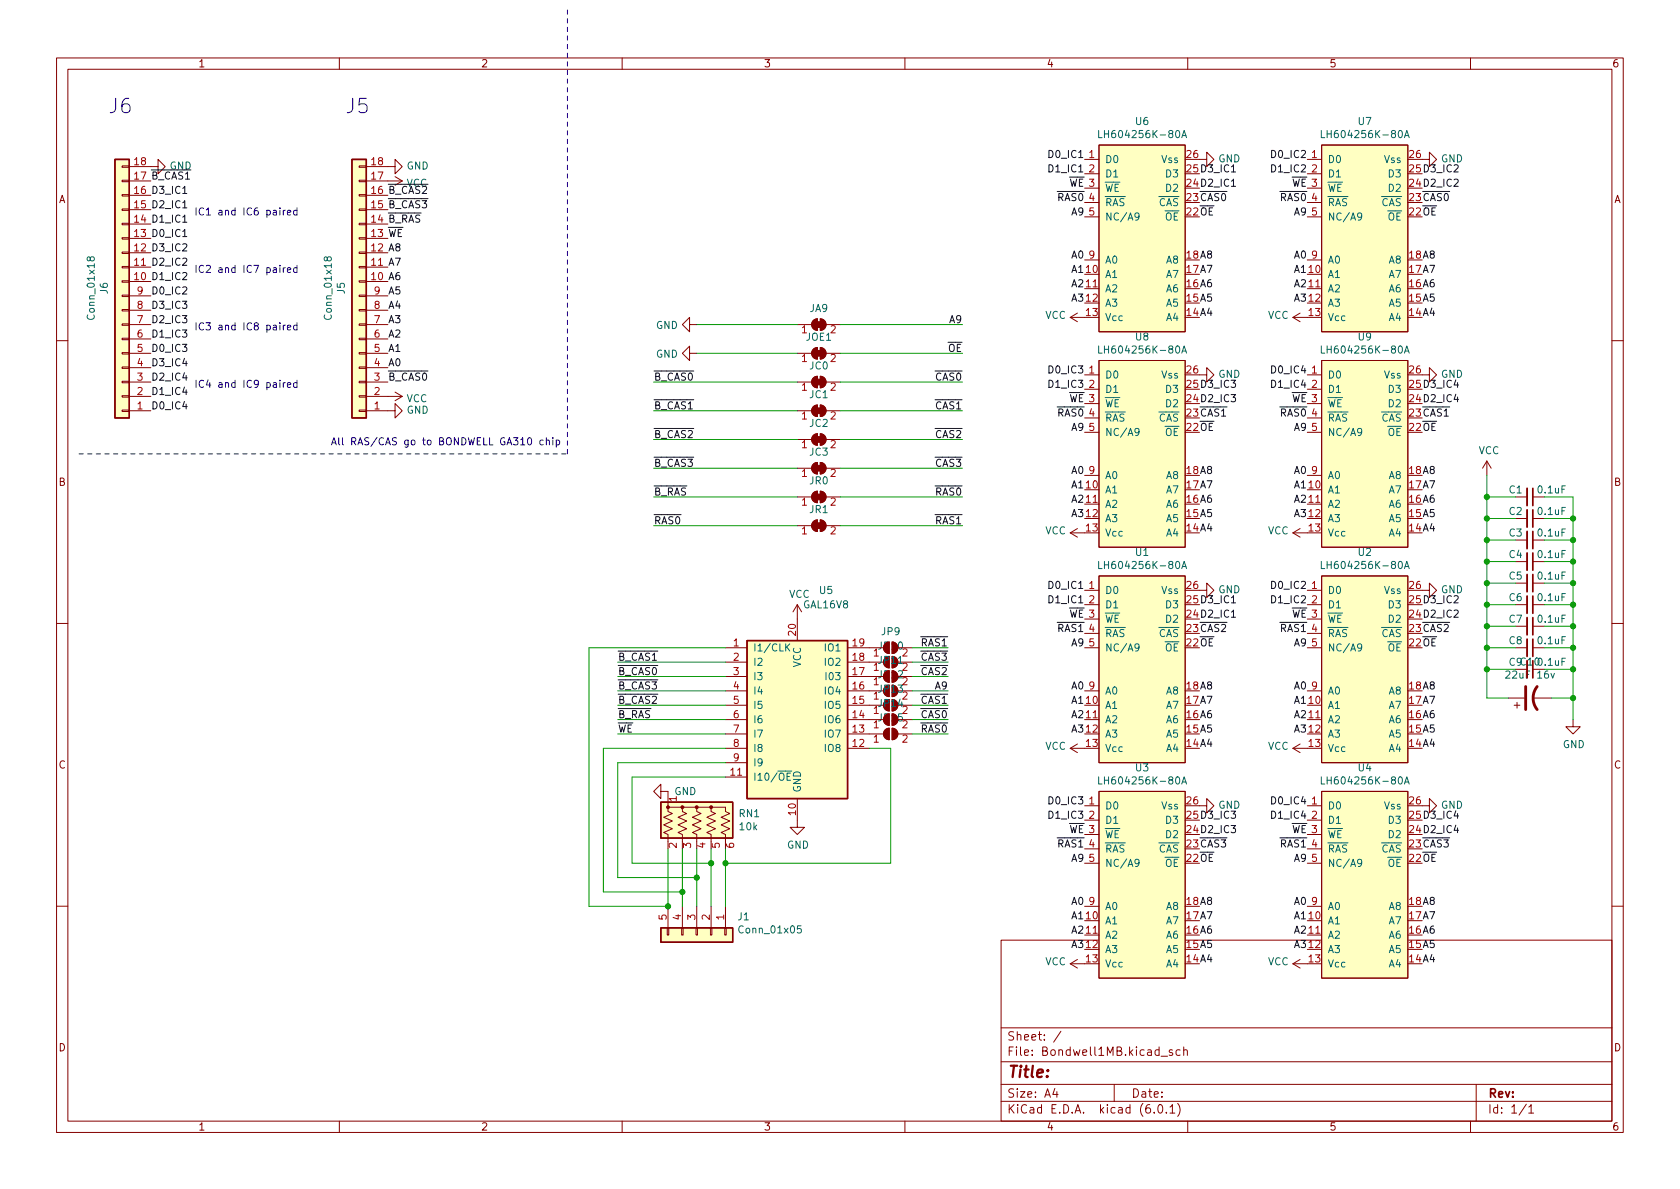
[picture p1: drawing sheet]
<svg xmlns="http://www.w3.org/2000/svg" width="297mm" height="210mm" viewBox="0 0 297 210" stroke-linecap="round" stroke-linejoin="round" font-family="sans-serif">
<g fill="none" stroke="#840000" stroke-width=".18">
<path d="M10 10.2h277v190.1h-277zM12 12.2h273v186.1h-273zM60 10.2v2M110 10.2v2M160 10.2v2M210 10.2v2M260 10.2v2M21.6 29.3h1.3v.3h-1.3zM21.6 31.9h1.3v.2h-1.3zM21.6 34.4h1.3v.3h-1.3zM21.6 37h1.3v.2h-1.3zM21.6 39.5h1.3v.2h-1.3z"/>
<path d="M22.9 29.5h5v-1.3l1.3 1.3-1.3 1.2v-1.2M22.9 39.6h3.8M22.9 37.1h3.8M22.9 34.5h3.8M22.9 32h3.8M63.5 29.3h1.3v.3h-1.3zM63.5 31.9h1.3v.2h-1.3zM63.5 34.4h1.3v.3h-1.3zM63.5 37h1.3v.2h-1.3zM63.5 39.5h1.3v.2h-1.3zM64.8 29.5h5v-1.3l1.3 1.3-1.3 1.2v-1.2M64.8 39.6h3.8"/>
<path d="M64.8 37.1h3.8M64.8 34.5h3.8M64.8 32h6.3M69.8 31.2l1.3 .8M71.1 32l-1.3 .8M191.8 28.2h2.5M191.8 30.7h2.5M191.8 33.3h2.5M191.8 35.8h2.5M191.8 38.3h2.5M194.3 25.6h15.2v33.1h-15.2zM212.1 28.2h1.3v-1.3l1.2 1.3-1.2 1.3v-1.3"/>
<path d="M231.1 28.2h2.6M231.1 30.7h2.6M231.1 33.3h2.6M231.1 35.8h2.6M231.1 38.3h2.6M233.7 25.6h15.2v33.1h-15.2zM251.5 28.2h1.2v-1.3l1.3 1.3-1.3 1.3v-1.3M21.6 42h1.3v.3h-1.3zM21.6 44.6h1.3v.2h-1.3zM21.6 47.1h1.3v.3h-1.3zM21.6 49.7h1.3v.2h-1.3zM21.6 52.2h1.3v.2h-1.3z"/>
<path d="M21.6 54.7h1.3v.3h-1.3zM21.6 57.3h1.3v.2h-1.3zM21.6 59.8h1.3v.3h-1.3zM22.9 49.8h3.8M22.9 47.2h3.8M22.9 44.7h3.8M22.9 42.2h3.8M22.9 59.9h3.8M22.9 57.4h3.8M22.9 54.9h3.8M22.9 52.3h3.8M63.5 42h1.3v.3h-1.3z"/>
<path d="M63.5 44.6h1.3v.2h-1.3zM63.5 47.1h1.3v.3h-1.3zM63.5 49.7h1.3v.2h-1.3zM63.5 52.2h1.3v.2h-1.3zM63.5 54.7h1.3v.3h-1.3zM63.5 57.3h1.3v.2h-1.3zM63.5 59.8h1.3v.3h-1.3zM64.8 49.8h3.8M64.8 47.2h3.8M64.8 44.7h3.8M64.8 42.2h3.8M64.8 59.9h3.8"/>
<path d="M64.8 57.4h3.8M64.8 54.9h3.8M64.8 52.3h3.8M121.9 57.4v-1.3l-1.3 1.3 1.3 1.3v-1.3h1.3M141 57.4h2.5M143.8 56.7l.7-.3v2a1.02 1.02 0 0 1-.9-.6 1.02 1.02 0 0 1 .2-1.1zM145 56.4a1.02 1.02 0 0 1 1 1 1.02 1.02 0 0 1-1 1zM146 57.4h2.6M189.2 56.1l1.3 .8M189.2 56.1h2.6M190.5 55.4l-1.3 .7M191.8 51h2.5"/>
<path d="M191.8 46h2.5M228.6 56.1h2.5M228.6 56.1l1.3 .8M229.9 55.4l-1.3 .7M231.1 51h2.6M231.1 46h2.6M10 60.2h2M21.6 62.4h1.3v.2h-1.3zM21.6 64.9h1.3v.2h-1.3zM21.6 67.4h1.3v.3h-1.3zM21.6 70h1.3v.2h-1.3zM21.6 72.5h1.3v.3h-1.3z"/>
<path d="M22.9 70.1h3.8M22.9 72.6h3.8M22.9 67.6h3.8M22.9 65h3.8M22.9 62.5h3.8M63.5 62.4h1.3v.2h-1.3zM63.5 64.9h1.3v.2h-1.3zM63.5 67.4h1.3v.3h-1.3zM63.5 70h1.3v.2h-1.3zM63.5 72.5h1.3v.3h-1.3zM64.8 72.6h5v-1.2l1.3 1.2-1.3 1.3v-1.3M64.8 70.1h6.3"/>
<path d="M64.8 67.6h3.8M64.8 65h3.8M64.8 62.5h3.8M69.8 69.3l1.3 .8M71.1 70.1l-1.3 .8M121.9 62.5v-1.3l-1.3 1.3 1.3 1.2v-1.2h1.3M141 72.6h2.5M141 67.6h2.5M141 62.5h2.5M141 77.7h2.5M143.8 71.9l.7-.3v2.1a1.02 1.02 0 0 1-.9-.7 1.02 1.02 0 0 1 .2-1.1zM143.8 66.8l.7-.3v2.1a1.02 1.02 0 0 1-.9-.7 1.02 1.02 0 0 1 .2-1.1z"/>
<path d="M143.8 77l.7-.3v2a1.02 1.02 0 0 1-.9-.6 1.02 1.02 0 0 1 .2-1.1zM143.8 61.8l.7-.3v2a1.02 1.02 0 0 1-.9-.6 1.02 1.02 0 0 1 .2-1.1zM145 71.6a1.02 1.02 0 0 1 1 1 1.02 1.02 0 0 1-1 1.1zM145 66.5a1.02 1.02 0 0 1 1 1.1 1.02 1.02 0 0 1-1 1zM145 76.7a1.02 1.02 0 0 1 1 1 1.02 1.02 0 0 1-1 1zM145 61.5a1.02 1.02 0 0 1 1 1 1.02 1.02 0 0 1-1 1zM146 72.6h2.6M146 67.6h2.6M146 62.5h2.6M146 77.7h2.6M191.8 66.3h2.5M191.8 68.8h2.5"/>
<path d="M191.8 71.4h2.5M191.8 73.9h2.5M191.8 76.4h2.5M194.3 63.7h15.2v33.1h-15.2zM212.1 66.3h1.3v-1.3l1.2 1.3-1.2 1.3v-1.3M231.1 66.3h2.6M231.1 68.8h2.6M231.1 71.4h2.6M231.1 73.9h2.6M231.1 76.4h2.6M233.7 63.7h15.2v33.1h-15.2zM251.5 66.3h1.2v-1.3l1.3 1.3-1.3 1.3v-1.3"/>
<path d="M285 60.2h2M141 87.9h2.5M141 93h2.5M141 82.8h2.5M143.8 87.2l.7-.3v2a1.02 1.02 0 0 1-.9-.6 1.02 1.02 0 0 1 .2-1.1zM143.8 92.2l.7-.3v2.1a1.02 1.02 0 0 1-.9-.7 1.02 1.02 0 0 1 .2-1.1zM143.8 82.1l.7-.3v2a1.02 1.02 0 0 1-.9-.6 1.02 1.02 0 0 1 .2-1.1zM145 86.9a1.02 1.02 0 0 1 1 1 1.02 1.02 0 0 1-1 1zM145 91.9a1.02 1.02 0 0 1 1 1.1 1.02 1.02 0 0 1-1 1zM145 81.8a1.02 1.02 0 0 1 1 1 1.02 1.02 0 0 1-1 1zM146 87.9h2.6M146 93h2.6"/>
<path d="M146 82.8h2.6M189.2 94.2h2.6M189.2 94.2l1.3 .8M190.5 93.5l-1.3 .7M191.8 89.1h2.5M191.8 84.1h2.5M228.6 94.2l1.3 .8M228.6 94.2h2.5M229.9 93.5l-1.3 .7M231.1 89.1h2.6M231.1 84.1h2.6M262.9 81.5l-.8 1.3"/>
<path d="M262.9 81.5v2.6M262.9 81.5l.8 1.3M268 87.9h2M268 99.3h2M268 95.5h2M268 91.7h2M271 87.9h2M271 99.3h2M271 95.5h2M271 91.7h2M10 110.2h2M128.3 117.1h3.8"/>
<path d="M128.3 114.5h3.8M128.3 119.6h3.8M141 106.9v6.4M141 106.9l-.8 1.3M141 106.9l.7 1.3M149.9 117.1h6.3M149.9 114.5h6.3M149.9 119.6h6.3M156.5 116.4l.7-.3v2a1.02 1.02 0 0 1-.9-.6 1.02 1.02 0 0 1 .2-1.1zM156.5 113.8l.7-.3v2.1a1.02 1.02 0 0 1-.9-.7 1.02 1.02 0 0 1 .2-1.1zM156.5 118.9l.7-.3v2a1.02 1.02 0 0 1-.9-.6 1.02 1.02 0 0 1 .2-1.1zM157.7 113.5v2.1"/>
<path d="M157.7 116.1v2M157.7 118.6v2M157.7 116.1a1.02 1.02 0 0 1 1 1 1.02 1.02 0 0 1-1 1M157.7 113.5a1.02 1.02 0 0 1 1 1 1.02 1.02 0 0 1-1 1.1M157.7 118.6a1.02 1.02 0 0 1 1 1 1.02 1.02 0 0 1-1 1M158.7 117.1h2.6M158.7 114.5h2.6M158.7 119.6h2.6M191.8 114.5h2.5M191.8 104.4h2.5M191.8 106.9h2.5M191.8 109.5h2.5"/>
<path d="M191.8 112h2.5M194.3 101.8h15.2v33.1h-15.2zM212.1 104.4h1.3v-1.3l1.2 1.3-1.2 1.3v-1.3M231.1 114.5h2.6M231.1 104.4h2.6M231.1 106.9h2.6M231.1 109.5h2.6M231.1 112h2.6M233.7 101.8h15.2v33.1h-15.2zM251.5 104.4h1.2v-1.3l1.3 1.3-1.3 1.3v-1.3M268 114.5h2M268 106.9h2"/>
<path d="M268 103.1h2M268 110.7h2M271 114.5h2M271 106.9h2M271 103.1h2M271 110.7h2M285 110.2h2M116.8 139.9v-1.2l-1.2 1.2 1.2 1.3v-1.3h1.3v2.6M128.3 124.7h3.8M128.3 137.4h3.8M128.3 132.3h3.8M128.3 129.8h3.8"/>
<path d="M128.3 127.2h3.8M128.3 122.2h3.8M128.3 134.9h3.8M149.9 124.7h6.3M149.9 132.3h3.8M149.9 129.8h6.3M149.9 127.2h6.3M149.9 122.2h6.3M156.5 121.5l.7-.3v2a1.02 1.02 0 0 1-.9-.6 1.02 1.02 0 0 1 .2-1.1zM156.5 129.1l.7-.3v2a1.02 1.02 0 0 1-.9-.6 1.02 1.02 0 0 1 .2-1.1zM156.5 124l.7-.3v2a1.02 1.02 0 0 1-.9-.6 1.02 1.02 0 0 1 .2-1.1zM156.5 126.5l.7-.3v2.1a1.02 1.02 0 0 1-.9-.7 1.02 1.02 0 0 1 .2-1.1z"/>
<path d="M157.7 121.2v2M157.7 123.7v2M157.7 126.2v2.1M157.7 128.8v2M157.7 121.2a1.02 1.02 0 0 1 1 1 1.02 1.02 0 0 1-1 1M157.7 128.8a1.02 1.02 0 0 1 1 1 1.02 1.02 0 0 1-1 1M157.7 123.7a1.02 1.02 0 0 1 1 1 1.02 1.02 0 0 1-1 1M157.7 126.2a1.02 1.02 0 0 1 1 1 1.02 1.02 0 0 1-1 1.1M158.7 124.7h2.6M158.7 129.8h2.6M158.7 127.2h2.6M158.7 122.2h2.6"/>
<path d="M189.2 132.3h2.6M189.2 132.3l1.3 .8M190.5 131.6l-1.3 .7M191.8 127.2h2.5M191.8 122.2h2.5M194.3 139.9h15.2v33.1h-15.2zM228.6 132.3h2.5M228.6 132.3l1.3 .8M229.9 131.6l-1.3 .7M231.1 127.2h2.6M231.1 122.2h2.6M233.7 139.9h15.2v33.1h-15.2z"/>
<path d="M266.7 123.4h2.8M267.7 124.7h1M268.2 124.2v1M271 123.4h3.3M278.1 127.2v1.3h1.3l-1.3 1.3-1.2-1.3h1.2M118.1 148.8v-1.2l-.8-.4 1.6-.6-1.6-.7 1.6-.7-1.6-.7 1.6-.6-.8-.4v-.8h10.2v.8l.7 .4-1.5 .6 1.5 .7-1.5 .7 1.5 .7-1.5 .6 .8 .4v1.2M120.6 142.7v.8l.8 .4-1.5 .6 1.5 .7-1.5 .7 1.5 .7-1.5 .6 .7 .4v1.2M123.2 142.7v.8l.8 .4-1.6 .6 1.6 .7-1.6 .7 1.6 .7-1.6 .6 .8 .4v1.2M125.7 142.7v.8l.8 .4-1.5 .6 1.5 .7-1.5 .7 1.5 .7-1.5 .6 .7 .4v1.2M141 141.2v5.1h1.2l-1.2 1.3-1.3-1.3h1.3M191.8 142.5h2.5M191.8 145h2.5"/>
<path d="M191.8 147.6h2.5M191.8 150.1h2.5M191.8 152.6h2.5M212.1 142.5h1.3v-1.3l1.2 1.3-1.2 1.3v-1.3M231.1 142.5h2.6M231.1 145h2.6M231.1 147.6h2.6M231.1 150.1h2.6M231.1 152.6h2.6M251.5 142.5h1.2v-1.3l1.3 1.3-1.3 1.3v-1.3M10 160.2h2M118 164.1h.2v1.2h-.2z"/>
<path d="M118.1 160.3v3.8M120.5 164.1h.3v1.2h-.3zM120.6 160.3v3.8M123.1 164.1h.2v1.2h-.2zM123.2 160.3v3.8M125.6 164.1h.3v1.2h-.3zM125.7 160.3v3.8M128.1 164.1h.3v1.2h-.3zM128.3 160.3v3.8M177 166.3h108v32h-108zM189.2 170.4l1.3 .8M189.2 170.4h2.6"/>
<path d="M190.5 169.7l-1.3 .7M191.8 165.3h2.5M191.8 160.3h2.5M228.6 170.4h2.5M228.6 170.4l1.3 .8M229.9 169.7l-1.3 .7M231.1 165.3h2.6M231.1 160.3h2.6M285 160.2h2M60 198.3v2M110 198.3v2M160 198.3v2"/>
<path d="M177 194.8h108M177 191.8h108M177 187.8h108M177 181.8h108M186.5 192.5l-.4 1h1M186.9 193v1M187.6 182.4l-1.3 1.9M197 191.8v3M204.1 196.7v.1M204.9 195.4l.2-.1a.81 .81 0 0 1 .6 .7 .81 .81 0 0 1-.3 .8h-.2a.81 .81 0 0 1-.6-.6 .81 .81 0 0 1 .3-.8zM205.3 186.8h1.1M206.2 196.7v.1"/>
<path d="M206.9 195.8l.4-.5v1.5M206.9 196.8h.8M207.3 185.7l-.4-.1-.2 .2 .1 .3 .5 .1v.4h-.6M208.2 195.1a1.72 1.72 0 0 1 0 2.3M208.6 185.7l-.4-.1-.3 .3v.4l.2 .3h.5M209.3 185.8l.2-.2 .4 .1v.9M209.3 185.1v1.5M210 198.3v2M260 198.3v2M261 191.8v6.5M269.9 195.3l-1.3 1.9M270.3 195.8l.4-.5v1.5"/>
<path d="M270.3 196.8h.9"/>
</g>
<path d="M269.7 121.4v4.1M271.8 121.4a3.3 3.3 0 0 0 0 4.1" fill="none" stroke="#840000" stroke-width=".51"/>
<g fill="none" stroke="#006464" stroke-width=".18">
<path d="M194.2 23.1v1.2h.7M201.4 38.2l-.3 .2h-.3l-.1-.2 .1-.5h.3l.2 .1a.84 .84 0 0 1-.3 1.1h-.2M208.9 24.3l.5-1.2 .4 1.2M209.1 24h.6M233.6 23.1v1.2h.6M240.8 38.2l-.3 .2h-.3l-.2-.2 .2-.5h.3l.2 .1a.84 .84 0 0 1-.3 1.1h-.2M248.3 24.3l.4-1.2 .5 1.2M248.4 24h.6M16 45.7l.2-.3 .4 .1 .1 .2-.1 .3-.4 .1-.2-.1-.2-.5-.2-.1-.1 .1-.1 .4 .1 .2h.2l.3-.2M57.9 45.7l.2-.3 .4 .1 .1 .2-.1 .3-.4 .1-.2-.1-.2-.5-.1-.1-.2 .1-.1 .4 .1 .2h.2l.3-.2M194.2 61.2v1.2h.7M201.4 76.3l-.3 .2h-.3l-.1-.2 .1-.5h.3l.2 .1a.84 .84 0 0 1-.3 1.1h-.2"/>
<path d="M208.9 62.4l.5-1.2 .4 1.2M209.1 62.1h.6M233.6 61.2v1.2h.6M240.8 76.3l-.3 .2h-.3l-.2-.2 .2-.5h.3l.2 .1a.84 .84 0 0 1-.3 1.1h-.2M248.3 62.4l.4-1.2 .5 1.2M248.4 62.1h.6M194.2 99.3v1.2h.7M233.6 99.3v1.2h.6M139.1 114.4l.5 .7M139.6 113.9l-.7 .7M201.4 114.4l-.3 .2h-.3l-.1-.2 .1-.5h.3l.2 .1a.84 .84 0 0 1-.3 1.1h-.2M208.9 100.5l.5-1.2 .4 1.2"/>
<path d="M209.1 100.2h.6M240.8 114.4l-.3 .2h-.3l-.2-.2 .2-.5h.3l.2 .1a.84 .84 0 0 1-.3 1.1h-.2M248.3 100.5l.4-1.2 .5 1.2M248.4 100.2h.6M274.2 119.1l.3 .8 .3-.8M194.2 137.4v1.2h.7M208.9 138.6l.5-1.2 .4 1.2M209.1 138.3h.6M233.6 137.4v1.2h.6M248.3 138.6l.4-1.2 .5 1.2M248.4 138.3h.6M201.4 152.5l-.3 .2h-.3l-.1-.2 .1-.5h.3l.2 .1a.84 .84 0 0 1-.3 1.1h-.2"/>
<path d="M240.8 152.5l-.3 .2h-.3l-.2-.2 .2-.5h.3l.2 .1a.84 .84 0 0 1-.3 1.1h-.2M141.6 163.7h-.6v.6l.1-.1 .5 .1 .1 .1-.1 .5-.2 .1-.4-.1"/>
</g>
<g fill="#ffffc2" stroke="#ffffc2" stroke-width=".18">
<path d="M62.2 28.2h2.6v45.7h-2.6z"/>
<path d="M20.3 28.2h2.6v45.7h-2.6z"/>
<path d="M132.1 113.3h17.8v27.9h-17.8z"/>
<path d="M194.3 101.8h15.2v33.1h-15.2z"/>
<path d="M233.7 139.9h15.2v33.1h-15.2z"/>
<path d="M194.3 63.7h15.2v33.1h-15.2z"/>
<path d="M116.8 164.1h12.7v2.5h-12.7z"/>
<path d="M116.8 141.9h12.7v6.3h-12.7z"/>
<path d="M233.7 63.7h15.2v33.1h-15.2z"/>
<path d="M194.3 25.6h15.2v33.1h-15.2z"/>
<path d="M233.7 101.8h15.2v33.1h-15.2z"/>
<path d="M194.3 139.9h15.2v33.1h-15.2z"/>
<path d="M233.7 25.6h15.2v33.1h-15.2z"/>
</g>
<path d="M20.3 28.2h2.6v45.7h-2.6zM62.2 28.2h2.6v45.7h-2.6zM132.1 113.3h17.8v27.9h-17.8zM116.8 141.9h12.7v6.3h-12.7zM116.8 164.1h12.7v2.5h-12.7z" fill="none" stroke="#840000" stroke-width=".25"/>
<g fill="#840000" stroke="#840000" stroke-width=".18">
<path d="M156.5 116.4l.7-.3v2a1.02 1.02 0 0 1-.9-.6 1.02 1.02 0 0 1 .2-1.1z"/>
<path d="M157.7 116.1a1.02 1.02 0 0 1 1 1 1.02 1.02 0 0 1-1 1z"/>
<path d="M156.5 113.8l.7-.3v2.1a1.02 1.02 0 0 1-.9-.7 1.02 1.02 0 0 1 .2-1.1z"/>
<path d="M157.7 113.5a1.02 1.02 0 0 1 1 1 1.02 1.02 0 0 1-1 1.1z"/>
<path d="M156.5 121.5l.7-.3v2a1.02 1.02 0 0 1-.9-.6 1.02 1.02 0 0 1 .2-1.1z"/>
<path d="M157.7 121.2a1.02 1.02 0 0 1 1 1 1.02 1.02 0 0 1-1 1z"/>
<path d="M144.3 56.9h1v1h-1z"/>
<path d="M143.8 56.7l.7-.3v2a1.02 1.02 0 0 1-.9-.6 1.02 1.02 0 0 1 .2-1.1z"/>
<path d="M145 56.4a1.02 1.02 0 0 1 1 1 1.02 1.02 0 0 1-1 1z"/>
<path d="M144.3 72.1h1v1h-1z"/>
<path d="M143.8 71.9l.7-.3v2.1a1.02 1.02 0 0 1-.9-.7 1.02 1.02 0 0 1 .2-1.1z"/>
<path d="M145 71.6a1.02 1.02 0 0 1 1 1 1.02 1.02 0 0 1-1 1.1z"/>
<path d="M144.3 67.1h1v1h-1z"/>
<path d="M143.8 66.8l.7-.3v2.1a1.02 1.02 0 0 1-.9-.7 1.02 1.02 0 0 1 .2-1.1z"/>
<path d="M145 66.5a1.02 1.02 0 0 1 1 1.1 1.02 1.02 0 0 1-1 1z"/>
<path d="M144.3 77.2h1v1h-1z"/>
<path d="M143.8 77l.7-.3v2a1.02 1.02 0 0 1-.9-.6 1.02 1.02 0 0 1 .2-1.1z"/>
<path d="M145 76.7a1.02 1.02 0 0 1 1 1 1.02 1.02 0 0 1-1 1z"/>
<path d="M144.3 87.4h1v1h-1z"/>
<path d="M143.8 87.2l.7-.3v2a1.02 1.02 0 0 1-.9-.6 1.02 1.02 0 0 1 .2-1.1z"/>
<path d="M145 86.9a1.02 1.02 0 0 1 1 1 1.02 1.02 0 0 1-1 1z"/>
<path d="M144.3 92.5h1v1h-1z"/>
<path d="M143.8 92.2l.7-.3v2.1a1.02 1.02 0 0 1-.9-.7 1.02 1.02 0 0 1 .2-1.1z"/>
<path d="M145 91.9a1.02 1.02 0 0 1 1 1.1 1.02 1.02 0 0 1-1 1z"/>
<path d="M144.3 62h1v1h-1z"/>
<path d="M143.8 61.8l.7-.3v2a1.02 1.02 0 0 1-.9-.6 1.02 1.02 0 0 1 .2-1.1z"/>
<path d="M145 61.5a1.02 1.02 0 0 1 1 1 1.02 1.02 0 0 1-1 1z"/>
<path d="M144.3 82.3h1v1h-1z"/>
<path d="M143.8 82.1l.7-.3v2a1.02 1.02 0 0 1-.9-.6 1.02 1.02 0 0 1 .2-1.1z"/>
<path d="M145 81.8a1.02 1.02 0 0 1 1 1 1.02 1.02 0 0 1-1 1z"/>
<path d="M156.5 129.1l.7-.3v2a1.02 1.02 0 0 1-.9-.6 1.02 1.02 0 0 1 .2-1.1z"/>
<path d="M157.7 128.8a1.02 1.02 0 0 1 1 1 1.02 1.02 0 0 1-1 1z"/>
<path d="M156.5 124l.7-.3v2a1.02 1.02 0 0 1-.9-.6 1.02 1.02 0 0 1 .2-1.1z"/>
<path d="M157.7 123.7a1.02 1.02 0 0 1 1 1 1.02 1.02 0 0 1-1 1z"/>
<path d="M156.5 118.9l.7-.3v2a1.02 1.02 0 0 1-.9-.6 1.02 1.02 0 0 1 .2-1.1z"/>
<path d="M157.7 118.6a1.02 1.02 0 0 1 1 1 1.02 1.02 0 0 1-1 1z"/>
<path d="M156.5 126.5l.7-.3v2.1a1.02 1.02 0 0 1-.9-.7 1.02 1.02 0 0 1 .2-1.1z"/>
<path d="M157.7 126.2a1.02 1.02 0 0 1 1 1 1.02 1.02 0 0 1-1 1.1z"/>
<circle cx="118.1" cy="142.7" r=".25"/>
<circle cx="120.6" cy="142.7" r=".25"/>
<circle cx="123.2" cy="142.7" r=".25"/>
<circle cx="125.7" cy="142.7" r=".25"/>
</g>
<path d="M270 86.4v3M270 90.2v3M270 94v3M270 97.8v3M270 101.6v3M270 105.4v3.1M270 109.2v3.1M270 113v3.1M270 116.8v3.1" fill="none" stroke="#840000" stroke-width=".33"/>
<path d="M271 86.4v3M271 90.2v3M271 94v3M271 97.8v3M271 101.6v3M271 105.4v3.1M271 109.2v3.1M271 113v3.1M271 116.8v3.1" fill="none" stroke="#840000" stroke-width=".3"/>
<path d="M32.3 39.3h.7M32.3 34.2h.7M32.3 36.8h.7M217.7 32.9h.8M217.7 30.4h.8M32.3 41.8h.7M217.7 106.6h.8M217.7 109.1h.8" fill="none" stroke="#0f0f0f" stroke-width=".18"/>
<g fill="none" stroke="#0000c2" stroke-width=".18">
<path d="M50.1 37.2v.8M50.5 37.2l-.4 .2M50.8 37.6l.6-.1v-.3h-.4l-.2 .2 .1 .6h.5M52.5 37.2h-.4l-.2 .2 .1 .6h.5M52.5 36.8v1.2M50.1 47.3v.9M50.1 57.5v.8M50.5 57.5l-.4 .2M50.5 47.3l-.4 .3M50.8 57.9l.6-.1v-.2l-.4-.1-.2 .2 .1 .6h.5M50.8 47.8l.6-.2v-.2l-.4-.1-.2 .2 .1 .6h.5M52.5 57.6l-.4-.1-.2 .2 .1 .6h.5"/>
<path d="M52.5 47.4l-.4-.1-.2 .3 .1 .5h.5M52.5 46.9v1.3M52.5 57.1v1.2M50.1 67.7v.8M50.5 67.7l-.4 .2M50.8 68.1l.6-.1v-.3h-.4l-.2 .1 .1 .6h.5M52.5 67.7h-.4l-.2 .2 .1 .5h.5M52.5 67.2v1.3M93.5 77.5l.1-.1a.68 .68 0 0 1 .4 .6 .68 .68 0 0 1-.4 .7 .84 .84 0 0 1-.1-1.2zM96.1 77.9l-.4-.1-.3 .3 .2 .5h.5M96.6 77.9l.2-.1 .3 .1v.8M96.6 77.4v1.3"/>
<path d="M97.7 77.4v.1M97.7 77.8v.9M98.4 77.9l.3-.1 .3 .3-.2 .5h-.4M98.4 77.8v1.3"/>
</g>
<path d="M14 80.3h86.3M100.3 80.3v-78.8" fill="none" stroke="#0000c2" stroke-width=".18" stroke-dasharray=".8 .8"/>
<g fill="none" stroke="#009600" stroke-width=".18">
<path d="M123.2 57.4h17.8M148.6 57.4h21.6M115.6 77.7h25.4M115.6 67.6h25.4M115.6 72.6h25.4M123.2 62.5h17.8M148.6 77.7h21.6M148.6 62.5h21.6M148.6 67.6h21.6M148.6 72.6h21.6M115.6 82.8h25.4M115.6 87.9h25.4"/>
<path d="M115.6 93h25.4M148.6 82.8h21.6M148.6 87.9h21.6M148.6 93h21.6M262.9 84.1v39.3h3.8M262.9 87.9h5.1M262.9 91.7h5.1M262.9 95.5h5.1M262.9 99.3h5.1M273 87.9h5.1v39.3M273 91.7h5.1M273 95.5h5.1"/>
<path d="M273 99.3h5.1M109.2 119.6h19.1M109.2 117.1h19.1M128.3 114.5h-24.2v45.8h14v-10.2M161.3 119.6h6.3M161.3 117.1h6.3M161.3 114.5h6.3M262.9 118.4h5.1M262.9 114.5h5.1M262.9 110.7h5.1M262.9 106.9h5.1M262.9 103.1h5.1"/>
<path d="M273 118.4h5.1M273 114.5h5.1M273 110.7h5.1M273 106.9h5.1M273 103.1h5.1M109.2 122.2h19.1M109.2 127.2h19.1M109.2 124.7h19.1M109.2 129.8h19.1M128.3 132.3h-21.6v25.4h13.9M128.3 137.4h-16.5v15.2h13.9M128.3 134.9h-19.1v20.3h14"/>
<path d="M153.7 132.3h3.8v20.3h-29.2M161.3 122.2h6.3M161.3 127.2h6.3M161.3 124.7h6.3M161.3 129.8h6.3M274.3 123.4h3.8M120.6 150.1v10.2M123.2 150.1v10.2M125.7 150.1v10.2M128.3 150.1v10.2"/>
</g>
<g fill="#009600" stroke="#009600" stroke-width=".18">
<circle cx="120.6" cy="157.7" r=".46"/>
<circle cx="118.1" cy="160.3" r=".46"/>
<circle cx="125.7" cy="152.6" r=".46"/>
<circle cx="123.2" cy="155.2" r=".46"/>
<circle cx="128.3" cy="152.6" r=".46"/>
<circle cx="262.9" cy="99.3" r=".46"/>
<circle cx="262.9" cy="103.1" r=".46"/>
<circle cx="278.1" cy="99.3" r=".46"/>
<circle cx="278.1" cy="95.5" r=".46"/>
<circle cx="278.1" cy="103.1" r=".46"/>
<circle cx="262.9" cy="95.5" r=".46"/>
<circle cx="278.1" cy="91.7" r=".46"/>
<circle cx="278.1" cy="110.7" r=".46"/>
<circle cx="278.1" cy="106.9" r=".46"/>
<circle cx="262.9" cy="114.5" r=".46"/>
<circle cx="278.1" cy="114.5" r=".46"/>
<circle cx="278.1" cy="118.4" r=".46"/>
<circle cx="262.9" cy="110.7" r=".46"/>
<circle cx="262.9" cy="106.9" r=".46"/>
<circle cx="278.1" cy="123.4" r=".46"/>
<circle cx="262.9" cy="87.9" r=".46"/>
<circle cx="262.9" cy="91.7" r=".46"/>
<circle cx="262.9" cy="118.4" r=".46"/>
</g>
<g font-size="3.5" fill="#0000c2">
<text x="19" y="20">J6</text>
<text x="61" y="20">J5</text>
</g>
<text font-size="2.8" fill="#840000" x="178" y="190.6">Title:</text>
<g font-size="2.1" fill="#840000">
<text x="178" y="184">Sheet: /</text>
<text x="178" y="186.7">File: Bondwell1MB.kicad_sch</text>
<text x="178" y="196.9">KiCad E.D.A. kicad (6.0.1)</text>
<text x="178" y="194.1">Size: A4</text>
<text x="200" y="194.1">Date:</text>
<text x="263" y="194.1">Rev:</text>
<text x="263" y="196.9">Id: 1/1</text>
</g>
<g font-size="1.8" fill="#840000">
<text x="35" y="11.9">1</text>
<text x="85" y="11.9">2</text>
<text x="135" y="11.9">3</text>
<text x="185" y="11.9">4</text>
<text x="235" y="11.9">5</text>
<text x="285" y="11.9">6</text>
<text x="10.3" y="35.9">A</text>
<text x="285.3" y="35.9">A</text>
<text x="10.3" y="85.9">B</text>
<text x="285.3" y="85.9">B</text>
<text x="266.7" y="120">22uF 16v</text>
<text x="10.3" y="135.9">C</text>
<text x="285.3" y="135.9">C</text>
<text x="10.3" y="185.9">D</text>
<text x="285.3" y="185.9">D</text>
<text x="35" y="199.9">1</text>
<text x="85" y="199.9">2</text>
<text x="135" y="199.9">3</text>
<text x="185" y="199.9">4</text>
<text x="235" y="199.9">5</text>
<text x="285" y="199.9">6</text>
</g>
<g font-size="1.8" fill="#006464">
<text x="200.8" y="22.1">U6</text>
<text x="240.2" y="22.1">U7</text>
<text x="71.9" y="30">GND</text>
<text x="195.2" y="24.4">LH604256K-80A</text>
<text x="195.3" y="28.8">D0</text>
<text x="205.4" y="28.8">Vss</text>
<text x="215.4" y="28.7">GND</text>
<text x="234.6" y="24.4">LH604256K-80A</text>
<text x="234.7" y="28.8">D0</text>
<text x="244.8" y="28.8">Vss</text>
<text x="254.8" y="28.7">GND</text>
<text x="195.3" y="31.4">D1</text>
<text x="195.3" y="33.9">~{WE}</text>
<text x="206.3" y="33.9">D2</text>
<text x="206.3" y="31.4">D3</text>
<text x="234.7" y="31.4">D1</text>
<text x="234.7" y="33.9">~{WE}</text>
<text x="245.6" y="33.9">D2</text>
<text x="245.6" y="31.4">D3</text>
<text x="195.3" y="36.4">~{RAS}</text>
<text x="195.3" y="39">NC/A9</text>
<text x="203.4" y="36.4">~{CAS}</text>
<text x="204.6" y="39">~{OE}</text>
<text x="234.7" y="36.4">~{RAS}</text>
<text x="234.7" y="39">NC/A9</text>
<text x="242.8" y="36.4">~{CAS}</text>
<text x="244" y="39">~{OE}</text>
<text x="195.3" y="46.6">A0</text>
<text x="206.3" y="46.6">A8</text>
<text x="234.7" y="46.6">A0</text>
<text x="245.6" y="46.6">A8</text>
<text x="19" y="51.9" transform="rotate(-90 19 51.9)">J6</text>
<text x="61" y="51.9" transform="rotate(-90 61 51.9)">J5</text>
<text x="195.3" y="49.1">A1</text>
<text x="195.3" y="51.7">A2</text>
<text x="206.3" y="51.7">A6</text>
<text x="206.3" y="49.1">A7</text>
<text x="234.7" y="49.1">A1</text>
<text x="234.7" y="51.7">A2</text>
<text x="245.6" y="51.7">A6</text>
<text x="245.6" y="49.1">A7</text>
<text x="16.7" y="56.2" transform="rotate(-90 16.7 56.2)">Conn_01x18</text>
<text x="58.6" y="56.2" transform="rotate(-90 58.6 56.2)">Conn_01x18</text>
<text x="116" y="58.2">GND</text>
<text x="143.2" y="55.2">JA9</text>
<text x="184.8" y="56.4">VCC</text>
<text x="195.3" y="54.2">A3</text>
<text x="195.3" y="56.8">Vcc</text>
<text x="206.3" y="56.8">A4</text>
<text x="206.3" y="54.2">A5</text>
<text x="224.2" y="56.4">VCC</text>
<text x="234.7" y="54.2">A3</text>
<text x="234.7" y="56.8">Vcc</text>
<text x="245.6" y="56.8">A4</text>
<text x="245.6" y="54.2">A5</text>
<text x="116" y="63.2">GND</text>
<text x="142.5" y="60.2">JOE1</text>
<text x="143.2" y="65.3">JC0</text>
<text x="195.2" y="62.5">LH604256K-80A</text>
<text x="200.8" y="60.2">U8</text>
<text x="234.6" y="62.5">LH604256K-80A</text>
<text x="240.2" y="60.2">U9</text>
<text x="71.9" y="71.1">VCC</text>
<text x="143.2" y="70.4">JC1</text>
<text x="195.3" y="66.9">D0</text>
<text x="195.3" y="69.5">D1</text>
<text x="205.4" y="66.9">Vss</text>
<text x="206.3" y="69.5">D3</text>
<text x="215.4" y="66.8">GND</text>
<text x="234.7" y="66.9">D0</text>
<text x="234.7" y="69.5">D1</text>
<text x="244.8" y="66.9">Vss</text>
<text x="245.6" y="69.5">D3</text>
<text x="254.8" y="66.8">GND</text>
<text x="71.9" y="73.1">GND</text>
<text x="143.2" y="75.5">JC2</text>
<text x="195.3" y="72">~{WE}</text>
<text x="195.3" y="74.5">~{RAS}</text>
<text x="195.3" y="77.1">NC/A9</text>
<text x="203.4" y="74.5">~{CAS}</text>
<text x="204.6" y="77.1">~{OE}</text>
<text x="206.3" y="72">D2</text>
<text x="234.7" y="72">~{WE}</text>
<text x="234.7" y="74.5">~{RAS}</text>
<text x="234.7" y="77.1">NC/A9</text>
<text x="242.8" y="74.5">~{CAS}</text>
<text x="244" y="77.1">~{OE}</text>
<text x="245.6" y="72">D2</text>
<text x="143.2" y="80.6">JC3</text>
<text x="261.4" y="80.3">VCC</text>
<text x="143.2" y="85.6">JR0</text>
<text x="195.3" y="87.2">A1</text>
<text x="195.3" y="89.8">A2</text>
<text x="195.3" y="84.7">A0</text>
<text x="206.3" y="89.8">A6</text>
<text x="206.3" y="87.2">A7</text>
<text x="206.3" y="84.7">A8</text>
<text x="234.7" y="87.2">A1</text>
<text x="234.7" y="89.8">A2</text>
<text x="234.7" y="84.7">A0</text>
<text x="245.6" y="89.8">A6</text>
<text x="245.6" y="87.2">A7</text>
<text x="245.6" y="84.7">A8</text>
<text x="266.8" y="87.2">C1</text>
<text x="272" y="87.2">0.1uF</text>
<text x="143.2" y="90.7">JR1</text>
<text x="184.8" y="94.5">VCC</text>
<text x="195.3" y="92.3">A3</text>
<text x="195.3" y="94.9">Vcc</text>
<text x="206.3" y="94.9">A4</text>
<text x="206.3" y="92.3">A5</text>
<text x="224.2" y="94.5">VCC</text>
<text x="234.7" y="92.3">A3</text>
<text x="234.7" y="94.9">Vcc</text>
<text x="245.6" y="94.9">A4</text>
<text x="245.6" y="92.3">A5</text>
<text x="266.8" y="94.9">C3</text>
<text x="266.8" y="91.1">C2</text>
<text x="272" y="94.9">0.1uF</text>
<text x="272" y="91.1">0.1uF</text>
<text x="195.2" y="100.6">LH604256K-80A</text>
<text x="200.8" y="98.3">U1</text>
<text x="234.6" y="100.6">LH604256K-80A</text>
<text x="240.2" y="98.3">U2</text>
<text x="266.8" y="98.7">C4</text>
<text x="272" y="98.7">0.1uF</text>
<text x="139.5" y="105.7">VCC</text>
<text x="142.1" y="107.6">GAL16V8</text>
<text x="144.9" y="105">U5</text>
<text x="195.3" y="105">D0</text>
<text x="195.3" y="107.6">D1</text>
<text x="205.4" y="105">Vss</text>
<text x="206.3" y="107.6">D3</text>
<text x="215.4" y="104.9">GND</text>
<text x="234.7" y="105">D0</text>
<text x="234.7" y="107.6">D1</text>
<text x="244.8" y="105">Vss</text>
<text x="245.6" y="107.6">D3</text>
<text x="254.8" y="104.9">GND</text>
<text x="266.8" y="102.5">C5</text>
<text x="266.8" y="106.3">C6</text>
<text x="272" y="102.5">0.1uF</text>
<text x="272" y="106.3">0.1uF</text>
<text x="155.9" y="112.3">JP9</text>
<text x="195.3" y="110.1">~{WE}</text>
<text x="195.3" y="112.6">~{RAS}</text>
<text x="203.4" y="112.6">~{CAS}</text>
<text x="206.3" y="110.1">D2</text>
<text x="234.7" y="110.1">~{WE}</text>
<text x="234.7" y="112.6">~{RAS}</text>
<text x="242.8" y="112.6">~{CAS}</text>
<text x="245.6" y="110.1">D2</text>
<text x="266.8" y="113.9">C8</text>
<text x="266.8" y="110.1">C7</text>
<text x="272" y="113.9">0.1uF</text>
<text x="272" y="110.1">0.1uF</text>
<text x="133.1" y="115.2">I1/CLK</text>
<text x="133.1" y="117.7">I2</text>
<text x="141.6" y="118" transform="rotate(-90 141.6 118)">VCC</text>
<text x="146" y="117.7">IO2</text>
<text x="146" y="115.2">IO1</text>
<text x="155.4" y="114.9">JP10</text>
<text x="155.4" y="119.9">JP12</text>
<text x="155.4" y="117.4">JP11</text>
<text x="195.3" y="115.2">NC/A9</text>
<text x="204.6" y="115.2">~{OE}</text>
<text x="234.7" y="115.2">NC/A9</text>
<text x="244" y="115.2">~{OE}</text>
<text x="266.8" y="117.7">C9C100.1uF</text>
<text x="133.1" y="120.3">I3</text>
<text x="133.1" y="122.8">I4</text>
<text x="133.1" y="125.3">I5</text>
<text x="146" y="125.3">IO5</text>
<text x="146" y="122.8">IO4</text>
<text x="146.4" y="120.3">I03</text>
<text x="155.4" y="122.5">JP13</text>
<text x="155.4" y="125">JP14</text>
<text x="195.3" y="125.3">A1</text>
<text x="195.3" y="122.8">A0</text>
<text x="206.3" y="125.3">A7</text>
<text x="206.3" y="122.8">A8</text>
<text x="234.7" y="125.3">A1</text>
<text x="234.7" y="122.8">A0</text>
<text x="245.6" y="125.3">A7</text>
<text x="245.6" y="122.8">A8</text>
<text x="133.1" y="127.9">I6</text>
<text x="133.1" y="130.4">I7</text>
<text x="146" y="130.4">IO7</text>
<text x="146" y="127.9">IO6</text>
<text x="155.4" y="127.6">JP15</text>
<text x="195.3" y="127.9">A2</text>
<text x="195.3" y="130.4">A3</text>
<text x="206.3" y="130.4">A5</text>
<text x="206.3" y="127.9">A6</text>
<text x="234.7" y="127.9">A2</text>
<text x="234.7" y="130.4">A3</text>
<text x="245.6" y="130.4">A5</text>
<text x="245.6" y="127.9">A6</text>
<text x="133.1" y="133">I8</text>
<text x="133.1" y="135.5">I9</text>
<text x="146" y="133">IO8</text>
<text x="184.8" y="132.6">VCC</text>
<text x="195.3" y="133">Vcc</text>
<text x="200.8" y="136.4">U3</text>
<text x="206.3" y="133">A4</text>
<text x="224.2" y="132.6">VCC</text>
<text x="234.7" y="133">Vcc</text>
<text x="240.2" y="136.4">U4</text>
<text x="245.6" y="133">A4</text>
<text x="276.3" y="132.3">GND</text>
<text x="119.2" y="140.6">GND</text>
<text x="133.1" y="138">I10/~{OE}</text>
<text x="141.6" y="140.2" transform="rotate(-90 141.6 140.2)">GND</text>
<text x="195.2" y="138.7">LH604256K-80A</text>
<text x="195.3" y="143.1">D0</text>
<text x="205.4" y="143.1">Vss</text>
<text x="215.4" y="143">GND</text>
<text x="234.6" y="138.7">LH604256K-80A</text>
<text x="234.7" y="143.1">D0</text>
<text x="244.8" y="143.1">Vss</text>
<text x="254.8" y="143">GND</text>
<text x="130.7" y="144.5">RN1</text>
<text x="130.8" y="146.8">10k</text>
<text x="195.3" y="145.7">D1</text>
<text x="195.3" y="148.2">~{WE}</text>
<text x="206.3" y="148.2">D2</text>
<text x="206.3" y="145.7">D3</text>
<text x="234.7" y="145.7">D1</text>
<text x="234.7" y="148.2">~{WE}</text>
<text x="245.6" y="148.2">D2</text>
<text x="245.6" y="145.7">D3</text>
<text x="139.1" y="150.1">GND</text>
<text x="195.3" y="150.7">~{RAS}</text>
<text x="195.3" y="153.3">NC/A9</text>
<text x="203.4" y="150.7">~{CAS}</text>
<text x="204.6" y="153.3">~{OE}</text>
<text x="234.7" y="150.7">~{RAS}</text>
<text x="234.7" y="153.3">NC/A9</text>
<text x="242.8" y="150.7">~{CAS}</text>
<text x="244" y="153.3">~{OE}</text>
<text x="195.3" y="160.9">A0</text>
<text x="206.3" y="160.9">A8</text>
<text x="234.7" y="160.9">A0</text>
<text x="245.6" y="160.9">A8</text>
<text x="130.5" y="162.7">J1</text>
<text x="130.9" y="165">Conn_01x05</text>
<text x="195.3" y="163.4">A1</text>
<text x="195.3" y="166">A2</text>
<text x="206.3" y="166">A6</text>
<text x="206.3" y="163.4">A7</text>
<text x="234.7" y="163.4">A1</text>
<text x="234.7" y="166">A2</text>
<text x="245.6" y="166">A6</text>
<text x="245.6" y="163.4">A7</text>
<text x="184.8" y="170.7">VCC</text>
<text x="195.3" y="168.5">A3</text>
<text x="195.3" y="171.1">Vcc</text>
<text x="206.3" y="171.1">A4</text>
<text x="206.3" y="168.5">A5</text>
<text x="224.2" y="170.7">VCC</text>
<text x="234.7" y="168.5">A3</text>
<text x="234.7" y="171.1">Vcc</text>
<text x="245.6" y="171.1">A4</text>
<text x="245.6" y="168.5">A5</text>
</g>
<g font-size="1.8" fill="#a90000">
<text x="23.8" y="29.2">18</text>
<text x="65.7" y="29.2">18</text>
<text x="192.5" y="27.9">1</text>
<text x="209.8" y="27.9">26</text>
<text x="231.9" y="27.9">1</text>
<text x="249.2" y="27.9">26</text>
<text x="65.7" y="31.7">17</text>
<text x="192.5" y="30.5">2</text>
<text x="231.9" y="30.5">2</text>
<text x="192.5" y="38.1">5</text>
<text x="231.9" y="38.1">5</text>
<text x="192.5" y="45.7">9</text>
<text x="231.9" y="45.7">9</text>
<text x="24.3" y="52.1">9</text>
<text x="66.2" y="52.1">9</text>
<text x="192.1" y="48.3">10</text>
<text x="192.1" y="50.8">11</text>
<text x="192.1" y="53.3">12</text>
<text x="231.4" y="48.3">10</text>
<text x="231.4" y="50.8">11</text>
<text x="231.4" y="53.3">12</text>
<text x="24.3" y="59.7">6</text>
<text x="24.3" y="57.1">7</text>
<text x="24.3" y="54.6">8</text>
<text x="66.2" y="59.7">6</text>
<text x="66.2" y="57.1">7</text>
<text x="66.2" y="54.6">8</text>
<text x="141.7" y="58.9">1</text>
<text x="146.8" y="58.9">2</text>
<text x="192.1" y="55.9">13</text>
<text x="231.4" y="55.9">13</text>
<text x="24.3" y="64.8">4</text>
<text x="24.3" y="62.2">5</text>
<text x="66.2" y="64.8">4</text>
<text x="66.2" y="62.2">5</text>
<text x="141.7" y="64">1</text>
<text x="146.8" y="64">2</text>
<text x="24.3" y="69.8">2</text>
<text x="24.3" y="67.3">3</text>
<text x="66.2" y="69.8">2</text>
<text x="66.2" y="67.3">3</text>
<text x="141.7" y="69.1">1</text>
<text x="146.8" y="69.1">2</text>
<text x="192.5" y="66">1</text>
<text x="192.5" y="68.6">2</text>
<text x="209.8" y="66">26</text>
<text x="231.9" y="66">1</text>
<text x="231.9" y="68.6">2</text>
<text x="249.2" y="66">26</text>
<text x="24.3" y="72.4">1</text>
<text x="66.2" y="72.4">1</text>
<text x="141.7" y="74.2">1</text>
<text x="146.8" y="74.2">2</text>
<text x="192.5" y="76.2">5</text>
<text x="231.9" y="76.2">5</text>
<text x="141.7" y="79.2">1</text>
<text x="146.8" y="79.2">2</text>
<text x="192.5" y="83.8">9</text>
<text x="231.9" y="83.8">9</text>
<text x="141.7" y="89.4">1</text>
<text x="141.7" y="84.3">1</text>
<text x="146.8" y="89.4">2</text>
<text x="146.8" y="84.3">2</text>
<text x="192.1" y="86.4">10</text>
<text x="192.1" y="88.9">11</text>
<text x="231.4" y="86.4">10</text>
<text x="231.4" y="88.9">11</text>
<text x="141.7" y="94.5">1</text>
<text x="146.8" y="94.5">2</text>
<text x="192.1" y="91.4">12</text>
<text x="192.1" y="94">13</text>
<text x="231.4" y="91.4">12</text>
<text x="231.4" y="94">13</text>
<text x="192.5" y="104.1">1</text>
<text x="192.5" y="106.7">2</text>
<text x="209.8" y="104.1">26</text>
<text x="231.9" y="104.1">1</text>
<text x="231.9" y="106.7">2</text>
<text x="249.2" y="104.1">26</text>
<text x="140.7" y="112.4" transform="rotate(-90 140.7 112.4)">20</text>
<text x="129.7" y="114.3">1</text>
<text x="129.7" y="116.8">2</text>
<text x="129.7" y="119.4">3</text>
<text x="150.8" y="119.4">17</text>
<text x="150.8" y="116.8">18</text>
<text x="150.8" y="114.3">19</text>
<text x="154.4" y="118.6">1</text>
<text x="154.4" y="116.1">1</text>
<text x="159.5" y="118.6">2</text>
<text x="159.5" y="116.1">2</text>
<text x="192.5" y="114.3">5</text>
<text x="231.9" y="114.3">5</text>
<text x="129.7" y="121.9">4</text>
<text x="129.7" y="124.5">5</text>
<text x="150.8" y="124.5">15</text>
<text x="150.8" y="121.9">16</text>
<text x="154.4" y="123.7">1</text>
<text x="154.4" y="121.2">1</text>
<text x="159.5" y="123.7">2</text>
<text x="159.5" y="121.2">2</text>
<text x="192.1" y="124.5">10</text>
<text x="192.5" y="121.9">9</text>
<text x="231.4" y="124.5">10</text>
<text x="231.9" y="121.9">9</text>
<text x="129.7" y="127">6</text>
<text x="129.7" y="129.5">7</text>
<text x="150.8" y="129.5">13</text>
<text x="150.8" y="127">14</text>
<text x="154.4" y="131.3">1</text>
<text x="154.4" y="126.2">1</text>
<text x="154.4" y="128.8">1</text>
<text x="159.5" y="131.3">2</text>
<text x="159.5" y="126.2">2</text>
<text x="159.5" y="128.8">2</text>
<text x="192.1" y="127">11</text>
<text x="192.1" y="129.5">12</text>
<text x="231.4" y="127">11</text>
<text x="231.4" y="129.5">12</text>
<text x="129.2" y="137.2">11</text>
<text x="129.7" y="132.1">8</text>
<text x="129.7" y="134.6">9</text>
<text x="150.8" y="132.1">12</text>
<text x="192.1" y="132.1">13</text>
<text x="231.4" y="132.1">13</text>
<text x="119.6" y="141.7" transform="rotate(-90 119.6 141.7)">1</text>
<text x="192.5" y="142.2">1</text>
<text x="209.8" y="142.2">26</text>
<text x="231.9" y="142.2">1</text>
<text x="249.2" y="142.2">26</text>
<text x="119.6" y="150" transform="rotate(-90 119.6 150)">2</text>
<text x="122.2" y="150" transform="rotate(-90 122.2 150)">3</text>
<text x="124.7" y="150" transform="rotate(-90 124.7 150)">4</text>
<text x="127.3" y="150" transform="rotate(-90 127.3 150)">5</text>
<text x="129.8" y="150" transform="rotate(-90 129.8 150)">6</text>
<text x="140.7" y="144.1" transform="rotate(-90 140.7 144.1)">10</text>
<text x="192.5" y="144.8">2</text>
<text x="231.9" y="144.8">2</text>
<text x="192.5" y="152.4">5</text>
<text x="231.9" y="152.4">5</text>
<text x="192.5" y="160">9</text>
<text x="231.9" y="160">9</text>
<text x="117.9" y="162.7" transform="rotate(-90 117.9 162.7)">5</text>
<text x="120.4" y="162.7" transform="rotate(-90 120.4 162.7)">4</text>
<text x="122.9" y="162.7" transform="rotate(-90 122.9 162.7)">3</text>
<text x="125.5" y="162.7" transform="rotate(-90 125.5 162.7)">2</text>
<text x="128" y="162.7" transform="rotate(-90 128 162.7)">1</text>
<text x="192.1" y="162.6">10</text>
<text x="192.1" y="165.1">11</text>
<text x="192.1" y="167.6">12</text>
<text x="231.4" y="162.6">10</text>
<text x="231.4" y="165.1">11</text>
<text x="231.4" y="167.6">12</text>
<text x="192.1" y="170.2">13</text>
<text x="231.4" y="170.2">13</text>
</g>
<g font-size="1.8" fill="#0f0f0f">
<text x="30" y="30">GND</text>
<text x="185.8" y="27.9">D0_IC1</text>
<text x="225.1" y="27.9">D0_IC2</text>
<text x="23.8" y="34.3">16 D3_IC1</text>
<text x="23.8" y="31.7">17 ~{B_CAS1}</text>
<text x="65.7" y="34.3">16 ~{B_CAS2}</text>
<text x="71.9" y="33">VCC</text>
<text x="185.7" y="35.5">~{RAS0}4</text>
<text x="185.8" y="30.5">D1_IC1</text>
<text x="187.5" y="33">~{WE}3</text>
<text x="209.8" y="35.6">23~{CAS0}</text>
<text x="209.8" y="33">24D2_IC1</text>
<text x="209.8" y="30.5">25D3_IC1</text>
<text x="225" y="35.5">~{RAS0}4</text>
<text x="225.1" y="30.5">D1_IC2</text>
<text x="226.9" y="33">~{WE}3</text>
<text x="249.2" y="35.6">23~{CAS0}</text>
<text x="249.2" y="33">24D2_IC2</text>
<text x="249.2" y="30.5">25D3_IC2</text>
<text x="23.8" y="41.9">13 D0_IC1</text>
<text x="23.8" y="39.4">14 D1_IC1</text>
<text x="23.8" y="36.8">15 D2_IC1</text>
<text x="65.7" y="41.9">13 ~{WE}</text>
<text x="65.7" y="39.4">14 ~{B_RAS}</text>
<text x="65.7" y="36.8">15 ~{B_CAS3}</text>
<text x="189.5" y="38.1">A9</text>
<text x="209.8" y="38.1">22~{OE}</text>
<text x="228.9" y="38.1">A9</text>
<text x="249.2" y="38.1">22~{OE}</text>
<text x="23.8" y="47">11 D2_IC2</text>
<text x="23.8" y="44.4">12 D3_IC2</text>
<text x="65.7" y="47">11 A7</text>
<text x="65.7" y="44.4">12 A8</text>
<text x="189.5" y="45.7">A0</text>
<text x="209.8" y="45.7">18A8</text>
<text x="228.9" y="45.7">A0</text>
<text x="249.2" y="45.7">18A8</text>
<text x="23.8" y="49.5">10 D1_IC2</text>
<text x="26.7" y="52.1">D0_IC2</text>
<text x="65.7" y="49.5">10 A6</text>
<text x="68.6" y="52.1">A5</text>
<text x="189.5" y="48.2">A1</text>
<text x="189.5" y="50.8">A2</text>
<text x="189.5" y="53.3">A3</text>
<text x="209.8" y="53.3">15A5</text>
<text x="209.8" y="50.8">16A6</text>
<text x="209.8" y="48.3">17A7</text>
<text x="228.9" y="53.3">A3</text>
<text x="228.9" y="50.8">A2</text>
<text x="228.9" y="48.2">A1</text>
<text x="249.2" y="53.3">15A5</text>
<text x="249.2" y="50.8">16A6</text>
<text x="249.2" y="48.3">17A7</text>
<text x="26.7" y="57.1">D2_IC3</text>
<text x="26.7" y="59.7">D1_IC3</text>
<text x="26.7" y="54.6">D3_IC3</text>
<text x="68.6" y="57.1">A3</text>
<text x="68.6" y="54.6">A4</text>
<text x="68.6" y="59.7">A2</text>
<text x="167.9" y="57.1">A9</text>
<text x="209.8" y="55.9">14A4</text>
<text x="249.2" y="55.9">14A4</text>
<text x="26.7" y="62.2">D0_IC3</text>
<text x="26.7" y="64.8">D3_IC4</text>
<text x="68.6" y="62.2">A1</text>
<text x="68.6" y="64.8">A0</text>
<text x="166.2" y="62.2">~{OE}</text>
<text x="26.7" y="69.8">D1_IC4</text>
<text x="26.7" y="67.3">D2_IC4</text>
<text x="68.6" y="67.3">~{B_CAS0}</text>
<text x="115.6" y="67.3">~{B_CAS0}</text>
<text x="164.1" y="67.3">~{CAS0}</text>
<text x="185.8" y="68.6">D1_IC3</text>
<text x="185.8" y="66">D0_IC3</text>
<text x="187.5" y="71.1">~{WE}3</text>
<text x="209.8" y="71.1">24D2_IC3</text>
<text x="209.8" y="68.6">25D3_IC3</text>
<text x="225.1" y="68.6">D1_IC4</text>
<text x="225.1" y="66">D0_IC4</text>
<text x="226.9" y="71.1">~{WE}3</text>
<text x="249.2" y="71.1">24D2_IC4</text>
<text x="249.2" y="68.6">25D3_IC4</text>
<text x="26.7" y="72.4">D0_IC4</text>
<text x="115.6" y="72.4">~{B_CAS1}</text>
<text x="115.6" y="77.5">~{B_CAS2}</text>
<text x="164.1" y="77.5">~{CAS2}</text>
<text x="164.1" y="72.4">~{CAS1}</text>
<text x="185.7" y="73.6">~{RAS0}4</text>
<text x="189.5" y="76.2">A9</text>
<text x="209.8" y="76.2">22~{OE}</text>
<text x="209.8" y="73.7">23~{CAS1}</text>
<text x="225" y="73.6">~{RAS0}4</text>
<text x="228.9" y="76.2">A9</text>
<text x="249.2" y="76.2">22~{OE}</text>
<text x="249.2" y="73.7">23~{CAS1}</text>
<text x="115.6" y="82.5">~{B_CAS3}</text>
<text x="164.1" y="82.5">~{CAS3}</text>
<text x="189.5" y="83.8">A0</text>
<text x="209.8" y="83.8">18A8</text>
<text x="228.9" y="83.8">A0</text>
<text x="249.2" y="83.8">18A8</text>
<text x="115.6" y="87.6">~{B_RAS}</text>
<text x="164.1" y="87.6">~{RAS0}</text>
<text x="189.5" y="86.3">A1</text>
<text x="189.5" y="88.9">A2</text>
<text x="209.8" y="88.9">16A6</text>
<text x="209.8" y="86.4">17A7</text>
<text x="228.9" y="88.9">A2</text>
<text x="228.9" y="86.3">A1</text>
<text x="249.2" y="88.9">16A6</text>
<text x="249.2" y="86.4">17A7</text>
<text x="115.6" y="92.7">~{RAS0}</text>
<text x="164.1" y="92.7">~{RAS1}</text>
<text x="189.5" y="91.4">A3</text>
<text x="209.8" y="94">14A4</text>
<text x="209.8" y="91.4">15A5</text>
<text x="228.9" y="91.4">A3</text>
<text x="249.2" y="94">14A4</text>
<text x="249.2" y="91.4">15A5</text>
<text x="185.8" y="104.1">D0_IC1</text>
<text x="185.8" y="106.7">D1_IC1</text>
<text x="209.8" y="106.7">25D3_IC1</text>
<text x="225.1" y="104.1">D0_IC2</text>
<text x="225.1" y="106.7">D1_IC2</text>
<text x="249.2" y="106.7">25D3_IC2</text>
<text x="185.7" y="111.7">~{RAS1}4</text>
<text x="187.5" y="109.2">~{WE}3</text>
<text x="209.8" y="111.8">23~{CAS2}</text>
<text x="209.8" y="109.2">24D2_IC1</text>
<text x="225" y="111.7">~{RAS1}4</text>
<text x="226.9" y="109.2">~{WE}3</text>
<text x="249.2" y="111.8">23~{CAS2}</text>
<text x="249.2" y="109.2">24D2_IC2</text>
<text x="109.2" y="116.8">~{B_CAS1}</text>
<text x="109.2" y="119.4">~{B_CAS0}</text>
<text x="161.5" y="119.4">~{CAS2}</text>
<text x="161.5" y="114.3">~{RAS1}</text>
<text x="161.5" y="116.8">~{CAS3}</text>
<text x="189.5" y="114.3">A9</text>
<text x="209.8" y="114.3">22~{OE}</text>
<text x="228.9" y="114.3">A9</text>
<text x="249.2" y="114.3">22~{OE}</text>
<text x="109.2" y="124.4">~{B_CAS2}</text>
<text x="109.2" y="121.9">~{B_CAS3}</text>
<text x="161.5" y="124.4">~{CAS1}</text>
<text x="165.4" y="121.9">A9</text>
<text x="189.5" y="124.4">A1</text>
<text x="189.5" y="121.9">A0</text>
<text x="209.8" y="124.5">17A7</text>
<text x="209.8" y="121.9">18A8</text>
<text x="228.9" y="121.9">A0</text>
<text x="228.9" y="124.4">A1</text>
<text x="249.2" y="124.5">17A7</text>
<text x="249.2" y="121.9">18A8</text>
<text x="109.2" y="129.5">~{WE}</text>
<text x="109.2" y="127">~{B_RAS}</text>
<text x="161.5" y="129.5">~{RAS0}</text>
<text x="161.5" y="127">~{CAS0}</text>
<text x="189.5" y="129.5">A3</text>
<text x="189.5" y="127">A2</text>
<text x="209.8" y="129.5">15A5</text>
<text x="209.8" y="127">16A6</text>
<text x="228.9" y="129.5">A3</text>
<text x="228.9" y="127">A2</text>
<text x="249.2" y="129.5">15A5</text>
<text x="249.2" y="127">16A6</text>
<text x="209.8" y="132.1">14A4</text>
<text x="249.2" y="132.1">14A4</text>
<text x="185.8" y="142.2">D0_IC3</text>
<text x="225.1" y="142.2">D0_IC4</text>
<text x="185.7" y="149.8">~{RAS1}4</text>
<text x="185.8" y="144.8">D1_IC3</text>
<text x="187.5" y="147.3">~{WE}3</text>
<text x="209.8" y="149.9">23~{CAS3}</text>
<text x="209.8" y="147.3">24D2_IC3</text>
<text x="209.8" y="144.8">25D3_IC3</text>
<text x="225" y="149.8">~{RAS1}4</text>
<text x="225.1" y="144.8">D1_IC4</text>
<text x="226.9" y="147.3">~{WE}3</text>
<text x="249.2" y="149.9">23~{CAS3}</text>
<text x="249.2" y="147.3">24D2_IC4</text>
<text x="249.2" y="144.8">25D3_IC4</text>
<text x="189.5" y="152.4">A9</text>
<text x="209.8" y="152.4">22~{OE}</text>
<text x="228.9" y="152.4">A9</text>
<text x="249.2" y="152.4">22~{OE}</text>
<text x="189.5" y="160">A0</text>
<text x="209.8" y="160">18A8</text>
<text x="228.9" y="160">A0</text>
<text x="249.2" y="160">18A8</text>
<text x="189.5" y="165.1">A2</text>
<text x="189.5" y="162.5">A1</text>
<text x="189.5" y="167.6">A3</text>
<text x="209.8" y="167.6">15A5</text>
<text x="209.8" y="165.1">16A6</text>
<text x="209.8" y="162.6">17A7</text>
<text x="228.9" y="165.1">A2</text>
<text x="228.9" y="162.5">A1</text>
<text x="228.9" y="167.6">A3</text>
<text x="249.2" y="167.6">15A5</text>
<text x="249.2" y="165.1">16A6</text>
<text x="249.2" y="162.6">17A7</text>
<text x="209.8" y="170.2">14A4</text>
<text x="249.2" y="170.2">14A4</text>
</g>
<g font-size="1.8" fill="#0000c2">
<text x="34.3" y="38.1">IC1 and IC6 paired</text>
<text x="34.3" y="48.2">IC2 and IC7 paired</text>
<text x="34.3" y="58.4">IC3 and IC8 paired</text>
<text x="34.3" y="68.6">IC4 and IC9 paired</text>
<text x="58.4" y="78.7">All RAS/CAS go to BONDWELL GA310 chip</text>
</g>
</svg>
